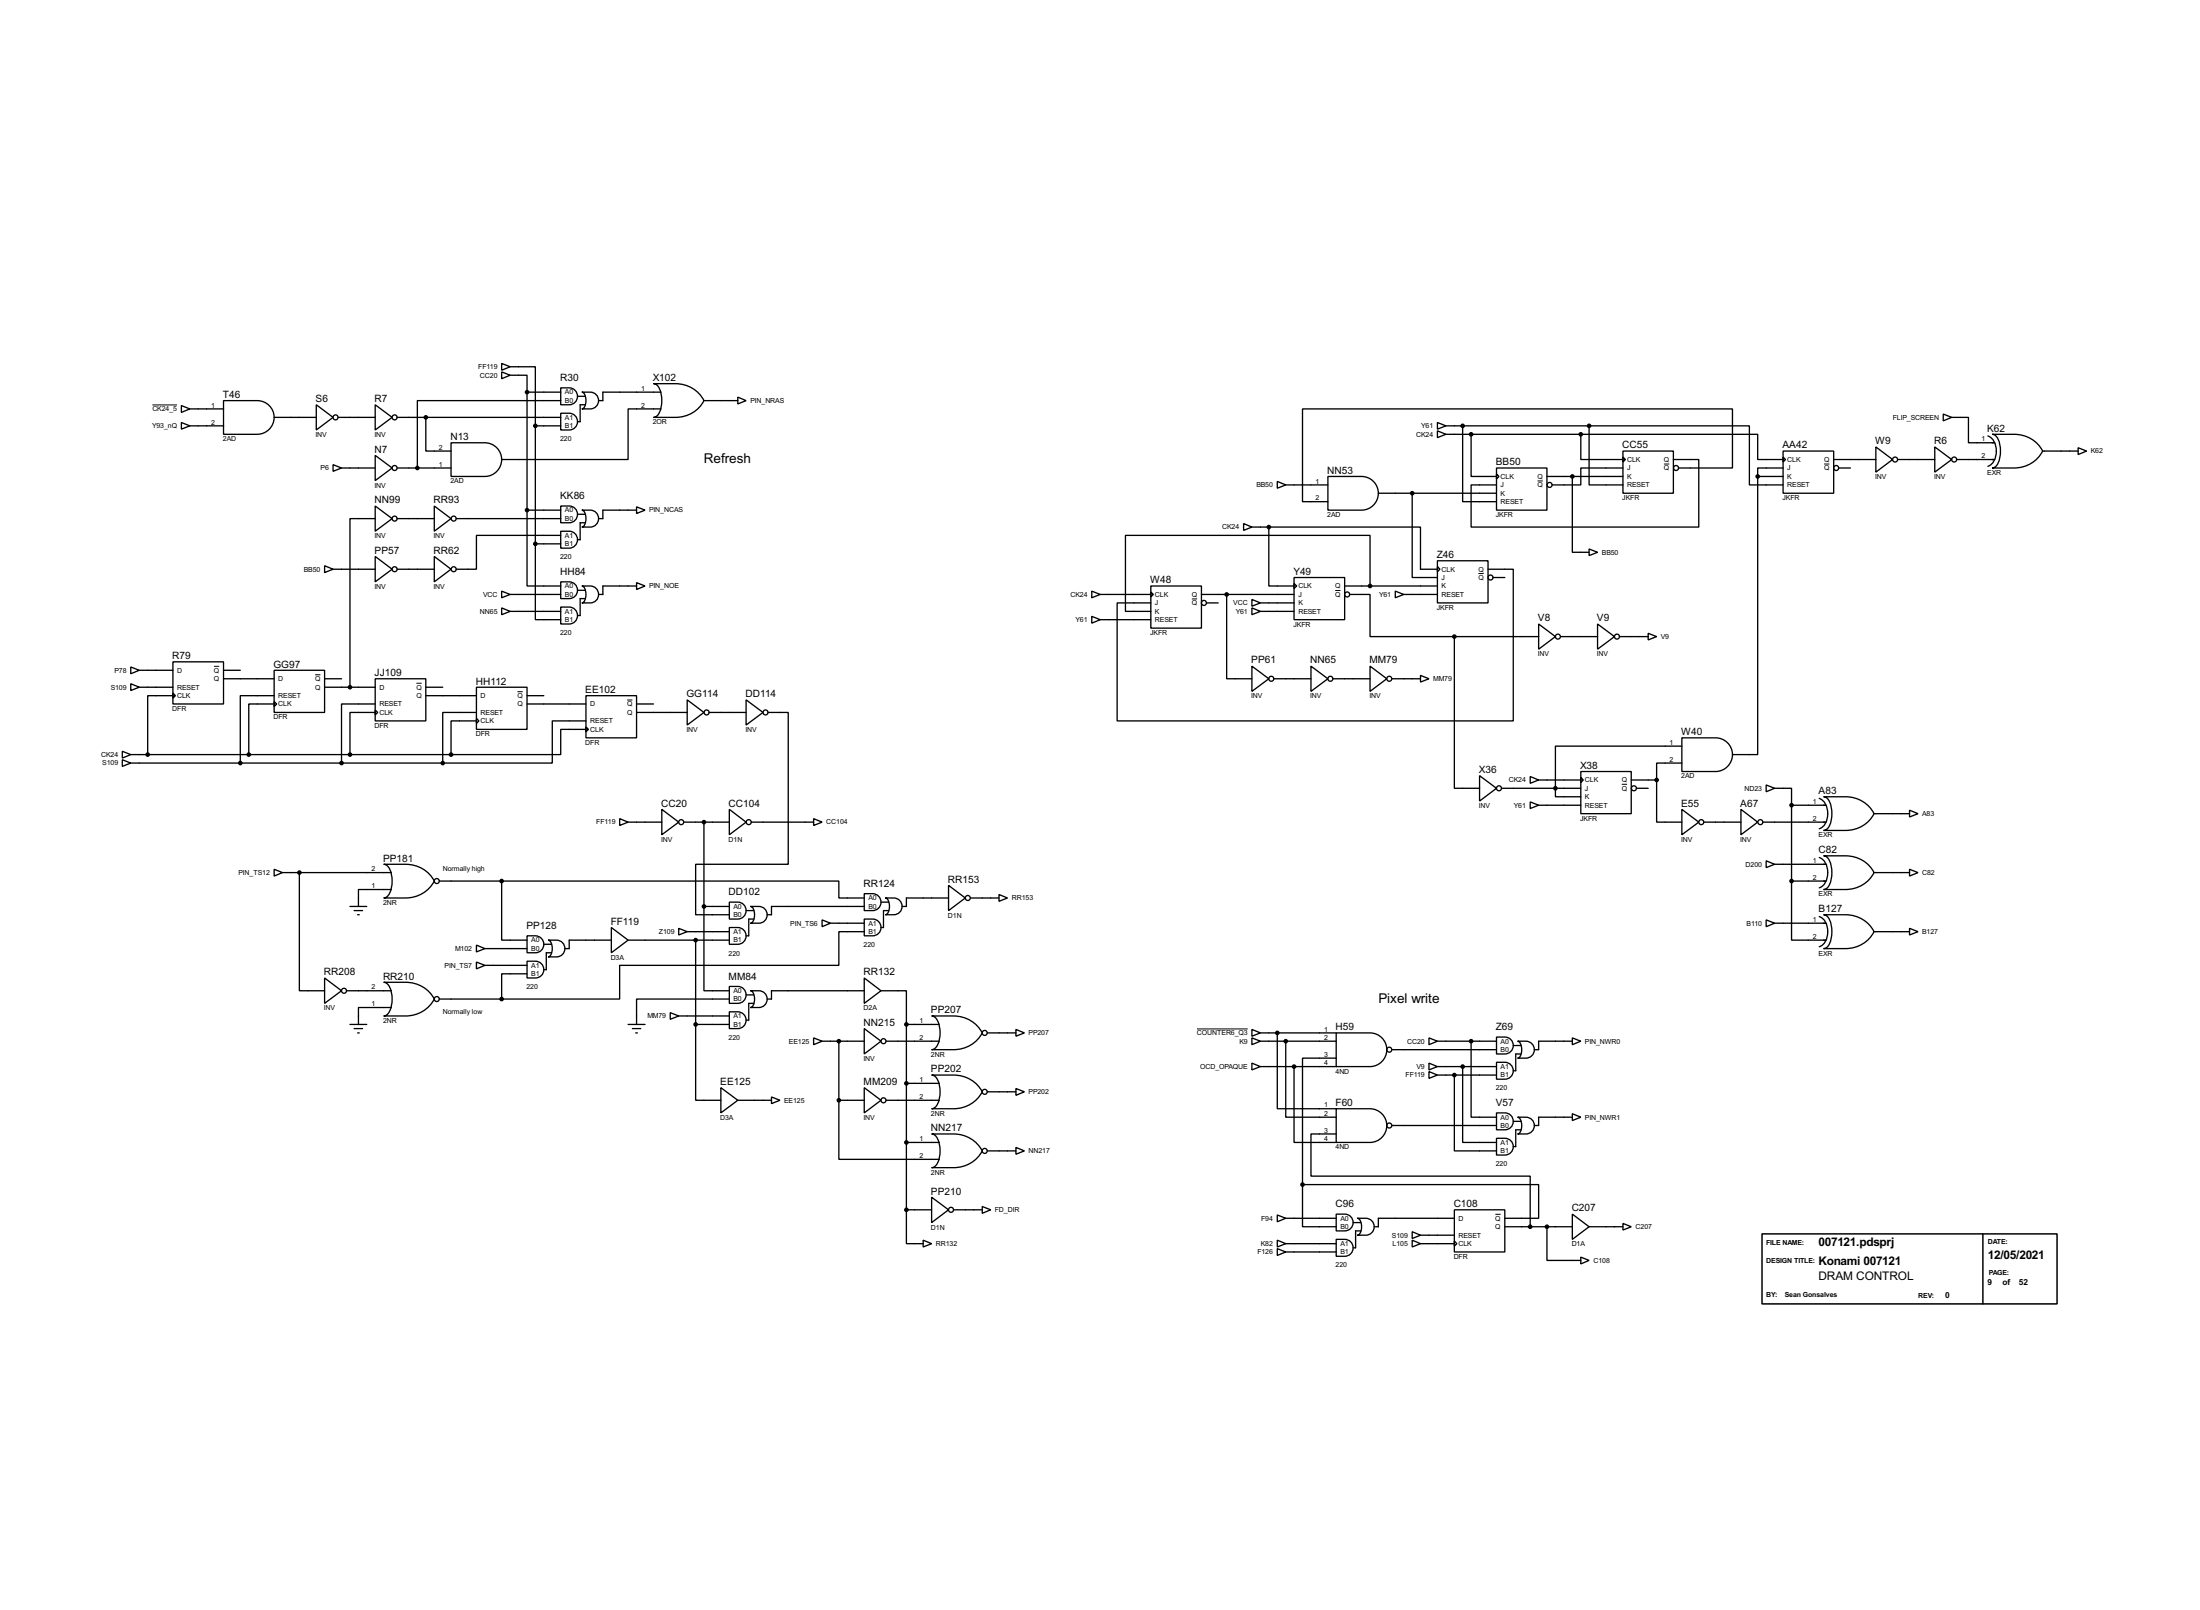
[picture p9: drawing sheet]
<svg xmlns="http://www.w3.org/2000/svg" width="663mm" height="485mm" viewBox="0 0 663 485" stroke-linecap="round" stroke-linejoin="round" font-family="sans-serif">
<g fill="none" stroke="#000" stroke-width=".4">
<path d="M151.2 109.5l2.5 1-2.5 1.1zM151.2 112.1l2.5 1-2.5 1zM153.7 110.5h7.6v17.8M153.7 113.1h5.1v5.1M158.8 118.2h10.2M158.8 118.2v35.5M169 116.9a4.9 4.9 0 0 1 4.1 .5 2.56 2.56 0 0 1 .8 2.8 2.56 2.56 0 0 1-2.4 1.8h-2.5zM174 119.4h2.3M175.3 118.2a5 5 0 0 1 4.1 .5 2.53 2.53 0 0 1 .8 2.8 2.53 2.53 0 0 1-2.3 1.7h-2.6a3.1 3.1 0 0 0 .9-4.3zM196.9 115.6h6.6a9.5 9.5 0 0 1 8.6 5.1 9.4 9.4 0 0 1-8.6 5.1h-6.6a3.2 3.2 0 0 0 2.3-3.2 7.9 7.9 0 0 0-1.3-6.6zM199.2 118.2h-17.5v2.5h-1.3M222.3 119.7l2.5 1-2.5 1z"/>
<path d="M54.7 122.2l2.5 1-2.5 1.1zM54.7 127.3l2.5 1-2.5 1zM57.2 128.3h10.2M57.2 123.2h10.2M67.4 120.7h10.1a5.1 5.1 0 0 1 5.1 5.1 5.1 5.1 0 0 1-5.1 5.1h-10.1zM82.6 125.8h12.7M95.3 122l5.1 3.8-5.1 3.8zM101.9 125.8h11.2M113.1 122l5.1 3.8-5.1 3.8zM113.1 137.2l5.1 3.8-5.1 3.8zM119.7 125.8h49.3M128.3 125.8v10.1h7.6"/>
<path d="M135.9 133.4h10.2a5.1 5.1 0 0 1 5.1 5.1 5.1 5.1 0 0 1-5.1 5.1h-10.2zM161.3 128.3h7.7M161.3 128.3v35.6M169 124.5a5 5 0 0 1 4.1 .5 2.53 2.53 0 0 1 .8 2.9 2.53 2.53 0 0 1-2.4 1.7h-2.5zM169 120.7h-43.2v20.3M176.3 122h-1.5v5.1h-.8M199.2 123.2h-9.9v15.3h-38.1M212.1 120.7h10.2M433.1 129.8l2.6 1.1-2.6 1zM433.1 127.3l2.6 1-2.6 1zM435.7 130.9h40.6M435.7 128.3h43.1"/>
<path d="M440.7 128.3v22.9h10.2M443.3 130.9v12.7h7.6M476.3 130.9v7.6h12.7M476.3 130.9h53.3v7.6h7.7M478.8 128.3v17.8h10.2M478.8 128.3h48.3v17.8h10.2M489 135.9h15.2v12.7h-15.2zM489 137.7l.8 .8-.8 .7zM504.2 138.5h7.7v20.3h-68.6v-12.7h7.6M537.3 135.9h15.2v12.7h-15.2zM537.3 137.7l.7 .8-.7 .7zM552.5 138.5h12.7"/>
<path d="M565.2 134.7l5.1 3.8-5.1 3.8zM571.8 138.5h11.2M583 134.7l5.1 3.8-5.1 3.8zM585.5 124.8l2.6 1-2.6 1zM588.1 125.8h5v7.6h7.9M589.6 138.5h11.4M599 131.4a5.2 5.2 0 0 1 2.1 6.8l-.3 .7a3.3 3.3 0 0 1-1.8 1.6M600.3 130.9h6.6a9.4 9.4 0 0 1 8.6 5 9.5 9.5 0 0 1-8.6 5.1h-6.6a3.2 3.2 0 0 0 2.3-3.1 7.8 7.8 0 0 0-1.3-6.6zM615.5 135.9h10.7M626.2 134.9l2.5 1-2.5 1.1zM100.4 140l2.5 1-2.5 1zM102.9 141h10.2"/>
<path d="M113.1 152.5l5.1 3.8-5.1 3.8zM113.1 156.3h-7.6v50.8M119.7 156.3h11.2M119.7 141h16.2M130.9 152.5l5 3.8-5 3.8zM137.5 156.3h31.5M158.8 153.7v22.9h10.2M158.8 153.7h10.2M169 152.5a5 5 0 0 1 4.1 .5 2.54 2.54 0 0 1 .8 2.8 2.54 2.54 0 0 1-2.4 1.7h-2.5zM174 155h2.3M175.3 153.7a5 5 0 0 1 4.1 .5 2.57 2.57 0 0 1 .8 2.9 2.57 2.57 0 0 1-2.3 1.7h-2.6a3.2 3.2 0 0 0 .9-4.4zM176.3 157.5h-1.5v5.1h-.8"/>
<path d="M191.8 152.7l2.6 1-2.6 1zM191.8 153.7h-10.1v2.6h-1.3M374.7 157.8l2.5 1-2.5 1zM377.2 158.8h5.1M382.3 158.8v17.8h7.6M382.3 158.8h45.7v12.7h5.1M384.9 145.1l2.5 1-2.5 1zM387.4 146.1h12.7M400.1 143.6h10.2a5.1 5.1 0 0 1 5 5 5.1 5.1 0 0 1-5 5.1h-10.2zM415.3 148.6h35.6M425.5 148.6v25.4h7.6M450.9 141h15.2v12.7h-15.2z"/>
<path d="M450.9 142.8l.8 .8-.8 .7zM466.1 143.6h22.9M473.8 143.6v22.8h5M489 141h-12.7v5.1h-8.6M505.8 141h16.2v-17.8h-129.5v28h7.6M529.6 143.6v83.8h-7.6M529.6 143.6h7.7M537.3 141h-7.7v2.6M554 141h3.6M97.8 170.5l2.6 1-2.6 1zM100.4 171.5h12.7M113.1 167.7l5.1 3.8-5.1 3.8z"/>
<path d="M119.7 171.5h11.2M130.9 167.7l5 3.8-5 3.8zM151.2 178.1l2.5 1-2.5 1zM153.7 179.1h15.3M161.3 163.9v22.8h7.7M161.3 163.9h7.7M169 160.1a5 5 0 0 1 4.1 .5 2.57 2.57 0 0 1 .8 2.8 2.57 2.57 0 0 1-2.4 1.8h-2.5zM169 175.3a5 5 0 0 1 4.1 .5 2.53 2.53 0 0 1 .8 2.9 2.53 2.53 0 0 1-2.4 1.7h-2.5zM169 161.3h-25.4v10.2h-6.1M174 177.9h2.3M175.3 176.6a5 5 0 0 1 4.1 .5 2.57 2.57 0 0 1 .8 2.8 2.57 2.57 0 0 1-2.3 1.8h-2.6a3.1 3.1 0 0 0 1.1-3.9 1.41 1.41 0 0 0-1.1-1.2zM191.8 175.6l2.6 1-2.6 1z"/>
<path d="M191.8 176.6h-10.1v2.5h-1.3M329 178.1l2.5 1-2.5 1zM331.5 179.1h15.3M346.8 176.6h15.2v12.7h-15.2zM346.8 178.4l.7 .7-.7 .8zM362 179.1h27.9M369.6 179.1v25.4h7.6M389.9 174h15.3v12.7h-15.3zM389.9 175.8l.8 .8-.8 .7zM405.2 176.6h27.9M406.7 179.1h6.1v12.7h25.4M412.8 176.6v-15.3h-73.7v22.9h7.7"/>
<path d="M420.4 178.1l2.6 1-2.6 1zM423 179.1h10.1M433.1 169h15.3v12.7h-15.3zM433.1 170.7l.8 .8-.8 .8zM448.4 171.5h7.6v45.7h-119.4v-35.5h10.2M449.9 174h3.5M478.8 165.4l2.6 1-2.6 1zM52.1 199.4h15.3v12.7h-15.3zM151.2 183.2l2.5 1-2.5 1zM153.7 184.2h15.3M169 182.9a5 5 0 0 1 4.1 .5 2.57 2.57 0 0 1 .8 2.9 2.57 2.57 0 0 1-2.4 1.7h-2.5zM176.3 180.4h-1.5v5.1h-.8"/>
<path d="M329 185.7l2.5 1-2.5 1.1zM331.5 186.7h15.3M363.5 181.7h3.6M377.2 180.6l2.6 1.1-2.6 1zM377.2 183.2l2.6 1-2.6 1zM379.8 181.7h10.1M379.8 184.2h10.1M438.2 191.8v45.7h7.6M438.2 191.8h25.4M463.6 188l5.1 3.8-5.1 3.8zM470.2 191.8h11.2M481.4 188l5.1 3.8-5.1 3.8z"/>
<path d="M488 191.8h8.6M496.6 190.8l2.6 1-2.6 1zM39.4 206l2.6 1.1-2.6 1zM39.4 201l2.6 1-2.6 1zM42 207.1h10.1M42 202h10.1M52.1 208.8l.8 .8-.8 .8zM52.1 209.6h-7.6v17.8M67.4 204.5h15.2M67.4 202h5M82.6 202h15.2v12.7h-15.2zM82.6 211.4l.8 .7-.8 .8z"/>
<path d="M82.6 209.6h-10.2v20.3M82.6 212.1h-7.6v15.3M97.8 204.5h5.1M97.8 207.1h15.3M113.1 204.5h15.2v12.7h-15.2zM113.1 213.9l.7 .8-.7 .7zM113.1 214.7h-7.6v12.7M113.1 212.1h-10.2v17.8M128.3 209.6h15.3M128.3 207.1h5.1M143.6 207.1h15.2v12.7h-15.2zM143.6 216.5l.7 .7-.7 .8z"/>
<path d="M143.6 217.2h-7.7v10.2M143.6 214.7h-10.2v15.2M158.8 209.6h5.1M158.8 212.1h17.8M176.6 209.6h15.2v12.7h-15.2zM176.6 219l.7 .8-.7 .7zM176.6 219.8h-7.6v7.6h-33.1M176.6 217.2h-10.2v12.7h-33M191.8 212.1h5.1M191.8 214.7h15.3M207.1 210.9l5 3.8-5 3.8zM213.7 214.7h11.1"/>
<path d="M224.8 210.9l5.1 3.8-5.1 3.8zM231.4 214.7h6.1v45.7h-27.9v15.2h10.2M377.2 200.7l5.1 3.8-5.1 3.8zM383.8 204.5h11.2M395 200.7l5.1 3.8-5.1 3.8zM401.6 204.5h11.2M412.8 200.7l5.1 3.8-5.1 3.8zM419.4 204.5h8.6M428 203.5l2.6 1-2.6 1zM36.9 228.9l2.5 1-2.5 1zM36.9 226.4l2.5 1-2.5 1zM39.4 227.4h96.5"/>
<path d="M39.4 229.9h94M445.8 233.7l5.1 3.8-5.1 3.9zM452.4 237.5h23.9M461.1 234l2.5 1-2.5 1zM463.6 235h12.7M476.3 232.5h15.2v12.7h-15.2zM476.3 234.2l.8 .8-.8 .8zM491.5 235h7.7M493.1 237.5h3.5M499.2 235v12.7h7.6M506.8 222.3h10.1a5.1 5.1 0 0 1 5.1 5.1 5.1 5.1 0 0 1-5.1 5.1h-10.1zM506.8 229.9h-7.6v5.1"/>
<path d="M506.8 224.8h-38.1v15.3h7.6M532.2 236.5l2.5 1-2.5 1.1zM534.7 237.5h5.1v5.1M186.7 246.7l2.6 1-2.6 1zM189.3 247.7h10.1M199.4 243.9l5.1 3.8-5.1 3.8zM206 247.7h13.8M212.1 247.7v25.4M219.8 243.9l5 3.8-5 3.8zM226.4 247.7h18.8M245.2 246.7l2.5 1-2.5 1zM461.1 241.6l2.5 1-2.5 1z"/>
<path d="M463.6 242.6h12.7M506.8 243.9l5.1 3.8-5.1 3.8zM513.4 247.7h11.2M524.6 243.9l5 3.8-5 3.8zM531.2 247.7h19M532.2 259.4l2.5 1-2.5 1zM539.8 242.6h10.4M539.8 242.6v22.9M548.2 240.6a5.5 5.5 0 0 1 1.4 8l-1.4 1.1M548.2 258.4a5.2 5.2 0 0 1 2.1 6.8l-.3 .7a3.3 3.3 0 0 1-1.8 1.6M549.5 240.1h6.6a9.5 9.5 0 0 1 8.6 5.1 9.4 9.4 0 0 1-8.6 5h-6.6a3.1 3.1 0 0 0 2.3-3.1 7.9 7.9 0 0 0-1.3-6.6zM549.5 257.9h6.6a9.4 9.4 0 0 1 8.6 5 9.5 9.5 0 0 1-8.6 5.1h-6.6a3.2 3.2 0 0 0 2.3-3.1 7.8 7.8 0 0 0-1.3-6.6z"/>
<path d="M564.7 245.2h10.7M575.4 244.1l2.5 1.1-2.5 1zM82.6 261.9l2.5 1-2.5 1.1zM85.1 262.9h32.8M90.2 262.9v35.6h7.6M105.5 273.1h5M106.7 274.4h2.6M107.8 275.6h.5M115.6 260.4h6.6a9.6 9.6 0 0 1 8.7 5.1 9.6 9.6 0 0 1-8.7 5.1h-6.6a3.2 3.2 0 0 0 2.4-3.2 7.6 7.6 0 0 0-1.4-6.6zM117.9 268h-9.9v5.1M132.4 265.5h18.8M151.2 265.5h101.6v5.1h7.6"/>
<path d="M151.2 265.5v17.8h7.6M184.2 279.5l5.1 3.8-5.1 3.8zM204.5 279.7l2.6 1-2.6 1zM212.1 273.1v25.4h7.7M212.1 273.1h7.7M219.8 271.8a5 5 0 0 1 4.1 .5 2.57 2.57 0 0 1 .8 2.9 2.57 2.57 0 0 1-2.4 1.7h-2.5zM219.8 279.5a5 5 0 0 1 4.1 .5 2.54 2.54 0 0 1 .8 2.8 2.54 2.54 0 0 1-2.4 1.7h-2.5zM224.8 274.4h2.3M226.1 273.1a5 5 0 0 1 4.1 .5 2.54 2.54 0 0 1 .8 2.8 2.54 2.54 0 0 1-2.3 1.8h-2.6a3 3 0 0 0 1.1-3.9 1.41 1.41 0 0 0-1.1-1.2zM227.1 276.9h-1.5v5.1h-.8M247.7 277.2l2.5 1-2.5 1zM250.2 278.2h10.2"/>
<path d="M260.4 269.3a5 5 0 0 1 4.1 .5 2.55 2.55 0 0 1 .8 2.9 2.55 2.55 0 0 1-2.4 1.7h-2.5zM260.4 276.9a5.1 5.1 0 0 1 4.1 .5 2.53 2.53 0 0 1 .8 2.9 2.53 2.53 0 0 1-2.4 1.7h-2.5zM260.4 273.1h-27.9v2.5h-1.3M265.5 271.8h2.3M266.8 270.6a5.1 5.1 0 0 1 4.1 .5 2.53 2.53 0 0 1 .8 2.8 2.53 2.53 0 0 1-2.4 1.7h-2.5a3.1 3.1 0 0 0 .8-4.3zM267.8 274.4h-1.6v5.1h-.7M285.8 266.8l5.1 3.8-5.1 3.8zM285.8 270.6h-12.7v2.5h-1.3M292.4 270.6h8.6M301 269.5l2.6 1.1-2.6 1zM532.2 277.2l2.5 1-2.5 1zM534.7 278.2h15.5"/>
<path d="M534.7 260.4h15.5M539.8 265.5v17.8h10.4M539.8 265.5h10.4M548.2 276.2a5.2 5.2 0 0 1 2.1 6.8l-.3 .7a3.3 3.3 0 0 1-1.8 1.6M549.5 275.6h6.6a9.5 9.5 0 0 1 8.6 5.1 9.5 9.5 0 0 1-8.6 5.1h-6.6a3.2 3.2 0 0 0 2.3-3.1 7.9 7.9 0 0 0-1.3-6.7zM564.7 262.9h10.7M575.4 279.7l2.5 1-2.5 1zM575.4 261.9l2.5 1-2.5 1.1zM97.8 294.7l5.1 3.8-5.1 3.8zM104.4 298.5h13.5M115.6 296h6.6a9.6 9.6 0 0 1 8.7 5 9.6 9.6 0 0 1-8.7 5.1h-6.6a3.2 3.2 0 0 0 2.4-3.1 7.6 7.6 0 0 0-1.4-6.6zM143.6 289.9l2.5 1-2.5 1z"/>
<path d="M143.6 284.8l2.5 1-2.5 1zM146.1 290.9h12.7M146.1 285.8h12.7M158.8 282a5 5 0 0 1 4.1 .5 2.55 2.55 0 0 1 .8 2.9 2.55 2.55 0 0 1-2.4 1.7h-2.5zM158.8 289.6a5.1 5.1 0 0 1 4.1 .5 2.53 2.53 0 0 1 .8 2.9 2.53 2.53 0 0 1-2.4 1.7h-2.5zM158.8 293.4h-7.6v7.6M163.9 284.5h2.3M165.2 283.3a5.1 5.1 0 0 1 4.1 .5 2.53 2.53 0 0 1 .8 2.8 2.53 2.53 0 0 1-2.4 1.7h-2.5a3.1 3.1 0 0 0 .8-4.3zM166.2 287.1h-1.6v5.1h-.7M184.2 283.3h-12.7v2.5h-1.3M189.3 283.3h30.5M207.1 280.7h12.7"/>
<path d="M209.6 283.3v25.4M219.8 297.2a5 5 0 0 1 4.1 .5 2.57 2.57 0 0 1 .8 2.9 2.57 2.57 0 0 1-2.4 1.7h-2.5zM224.8 299.8h2.3M226.1 298.5a5 5 0 0 1 4.1 .5 2.54 2.54 0 0 1 .8 2.8 2.54 2.54 0 0 1-2.3 1.8h-2.6a3 3 0 0 0 1.1-3.9 1.41 1.41 0 0 0-1.1-1.2zM260.4 294.7l5.1 3.8-5.1 3.8zM260.4 280.7h-7.6v10.2h-66.1v10.1h-35.5M260.4 298.5h-27.9v2.5h-1.3M265.5 298.5h7.6v10.2M564.7 280.7h10.7M105.5 308.7h5M106.7 309.9h2.6M107.8 311.2h.5"/>
<path d="M117.9 303.6h-9.9v5.1M132.4 301h18.8M189.3 308.7h5.1M190.6 309.9h2.5M191.6 311.2h.5M202 305.1l2.5 1-2.5 1zM204.5 306.1h15.3M209.6 308.7v22.8h7.6M209.6 308.7h10.2M219.8 304.9a5 5 0 0 1 4.1 .5 2.54 2.54 0 0 1 .8 2.8 2.54 2.54 0 0 1-2.4 1.7h-2.5zM219.8 301h-28v7.7M227.1 302.3h-1.5v5.1h-.8"/>
<path d="M245.2 312.7l2.5 1-2.5 1.1zM247.7 313.7h12.7M252.8 313.7v17.8M260.4 309.9l5.1 3.8-5.1 3.9zM267 313.7h16M273.1 308.7h9.9M273.1 308.7v55.8M280.7 306.1h6.6a9.6 9.6 0 0 1 8.7 5.1 9.6 9.6 0 0 1-8.7 5.1h-6.6a3.2 3.2 0 0 0 2.4-3.2 7.7 7.7 0 0 0-1.4-6.6zM297.5 311.2h8.6M306.1 310.2l2.6 1-2.6 1zM377.2 312.7l2.6 1-2.6 1.1zM377.2 310.2l2.6 1-2.6 1z"/>
<path d="M379.8 311.2h22.8M379.8 313.7h22.8M384.9 311.2v22.9h17.7M387.4 313.7v22.9h15.2M402.6 311.2h10.2a5.1 5.1 0 0 1 5.1 5.1 5.1 5.1 0 0 1-5.1 5.1h-10.2zM402.6 318.8h-10.1v38.1M419.4 316.3h31.5M430.6 312.7l2.5 1-2.5 1.1zM433.1 313.7h17.8M443.3 313.7v22.9h7.6M450.9 312.5a5.1 5.1 0 0 1 4.1 .5 2.57 2.57 0 0 1 .8 2.8 2.57 2.57 0 0 1-2.4 1.8h-2.5zM456 315h2.3"/>
<path d="M457.3 313.7a5 5 0 0 1 4.1 .6 2.55 2.55 0 0 1 .8 2.8 2.55 2.55 0 0 1-2.4 1.7h-2.5a3 3 0 0 0 1-3.8 1.45 1.45 0 0 0-1-1.3zM458.3 317.6h-1.6v5h-.7M473.8 312.7l2.5 1-2.5 1.1zM473.8 313.7h-10.2v2.6h-1.3M217.2 327.7l5.1 3.8-5.1 3.8zM222.3 331.5h10.2M232.5 330.5l2.5 1-2.5 1zM252.8 331.5v17.8h30.2M252.8 331.5h7.6M260.4 327.7l5.1 3.8-5.1 3.8zM267 331.5h16M273.1 326.4h9.9"/>
<path d="M280.7 323.9h6.6a9.6 9.6 0 0 1 8.7 5.1 9.6 9.6 0 0 1-8.7 5.1h-6.6a3.2 3.2 0 0 0 2.4-3.2 7.6 7.6 0 0 0-1.4-6.6zM297.5 329h8.6M306.1 328l2.6 1-2.6 1zM377.2 320.3l2.6 1.1-2.6 1zM379.8 321.4h22.8M389.9 321.4v22.8h12.7M402.6 334.1h10.2a5.1 5.1 0 0 1 5.1 5 5.1 5.1 0 0 1-5.1 5.1h-10.2zM419.4 339.1h31.5M430.6 320.3l2.5 1.1-2.5 1zM430.6 322.9l2.5 1-2.5 1zM433.1 321.4h17.8M433.1 323.9h17.8"/>
<path d="M438.2 323.9v22.9h12.7M440.7 321.4v22.8h10.2M450.9 335.3a5.1 5.1 0 0 1 4.1 .5 2.56 2.56 0 0 1 .8 2.9 2.56 2.56 0 0 1-2.4 1.7h-2.5zM450.9 320.1a5 5 0 0 1 4.1 .5 2.55 2.55 0 0 1 .8 2.9 2.55 2.55 0 0 1-2.4 1.7h-2.5zM456 337.9h2.3M457.3 336.6a5.1 5.1 0 0 1 4.1 .5 2.54 2.54 0 0 1 .8 2.9 2.54 2.54 0 0 1-2.4 1.7h-2.5a3 3 0 0 0 1-3.9 1.41 1.41 0 0 0-1-1.2zM473.8 335.6l2.5 1-2.5 1zM473.8 336.6h-10.2v2.5h-1.3M273.1 344.2h9.9M280.7 341.7h6.6a9.6 9.6 0 0 1 8.7 5.1 9.6 9.6 0 0 1-8.7 5h-6.6a3.2 3.2 0 0 0 2.4-3.1 7.7 7.7 0 0 0-1.4-6.6zM297.5 346.8h8.6M306.1 345.7l2.6 1.1-2.6 1z"/>
<path d="M392.5 356.9v12.7h10.1M392.5 356.9h71.1v10.2h-10.2M402.6 341.7h-7.6v12.7h66.1v15.2M450.9 343a5.1 5.1 0 0 1 4.1 .5 2.54 2.54 0 0 1 .8 2.8 2.54 2.54 0 0 1-2.4 1.7h-2.5zM458.3 340.4h-1.6v5.1h-.7M273.1 364.5v10.2h5.1M273.1 364.5h7.6M278.2 373.7l2.5 1-2.5 1zM280.7 360.7l5.1 3.8-5.1 3.9zM287.3 364.5h8.7M296 363.5l2.5 1-2.5 1.1zM384.9 373.7l2.5 1-2.5 1z"/>
<path d="M384.9 366.1l2.5 1-2.5 1zM384.9 376.2l2.5 1-2.5 1.1zM387.4 367.1h15.2M387.4 374.7h15.2M387.4 377.2h15.2M402.6 365.8a5.1 5.1 0 0 1 4.2 .5 2.53 2.53 0 0 1 .8 2.9 2.53 2.53 0 0 1-2.4 1.7h-2.6zM402.6 373.4a5.1 5.1 0 0 1 4.2 .5 2.56 2.56 0 0 1 .8 2.9 2.56 2.56 0 0 1-2.4 1.7h-2.6zM407.7 368.4h2.3M409 367.1a5.1 5.1 0 0 1 4.1 .5 2.56 2.56 0 0 1 .8 2.8 2.56 2.56 0 0 1-2.4 1.8h-2.5a2.21 2.21 0 0 0 1.3-2.6l-.1-.7a1.92 1.92 0 0 0-1.2-1.8zM410 370.9h-1.5v5.1h-.8M425.5 373.7l2.5 1-2.5 1zM425.5 371.1l2.5 1.1-2.5 1z"/>
<path d="M428 374.7h10.2M428 372.2h10.2M438.2 364.5h15.2v12.7h-15.2zM438.2 373.9l.8 .8-.8 .8zM438.2 367.1h-22.9v2.5h-1.2M453.4 369.6h20.4M466.1 369.6v10.2h10.2M473.8 365.8l5 3.8-5 3.8zM476.3 378.8l2.5 1-2.5 1zM478.8 369.6h10.2M489 368.6l2.5 1-2.5 1z"/>
<circle cx="101.1" cy="125.8" r=".75"/>
<circle cx="118.9" cy="125.8" r=".75"/>
<circle cx="571" cy="138.5" r=".75"/>
<circle cx="588.8" cy="138.5" r=".75"/>
<circle cx="118.9" cy="141" r=".75"/>
<circle cx="118.9" cy="156.3" r=".75"/>
<circle cx="136.7" cy="156.3" r=".75"/>
<circle cx="466.9" cy="146.1" r=".75"/>
<circle cx="505" cy="141" r=".75"/>
<circle cx="553.2" cy="141" r=".75"/>
<circle cx="118.9" cy="171.5" r=".75"/>
<circle cx="136.7" cy="171.5" r=".75"/>
<circle cx="405.9" cy="179.1" r=".75"/>
<circle cx="449.1" cy="174" r=".75"/>
<circle cx="362.7" cy="181.7" r=".75"/>
<circle cx="469.4" cy="191.8" r=".75"/>
<circle cx="487.2" cy="191.8" r=".75"/>
<circle cx="212.9" cy="214.7" r=".75"/>
<circle cx="230.6" cy="214.7" r=".75"/>
<circle cx="383" cy="204.5" r=".75"/>
<circle cx="400.8" cy="204.5" r=".75"/>
<circle cx="418.6" cy="204.5" r=".75"/>
<circle cx="451.6" cy="237.5" r=".75"/>
<circle cx="492.3" cy="237.5" r=".75"/>
<circle cx="205.2" cy="247.7" r=".75"/>
<circle cx="225.6" cy="247.7" r=".75"/>
<circle cx="512.6" cy="247.7" r=".75"/>
<circle cx="530.4" cy="247.7" r=".75"/>
<circle cx="131.6" cy="265.5" r=".75"/>
<circle cx="291.6" cy="270.6" r=".75"/>
<circle cx="103.6" cy="298.5" r=".75"/>
<circle cx="131.6" cy="301" r=".75"/>
<circle cx="266.2" cy="313.7" r=".75"/>
<circle cx="296.7" cy="311.2" r=".75"/>
<circle cx="418.6" cy="316.3" r=".75"/>
<circle cx="266.2" cy="331.5" r=".75"/>
<circle cx="296.7" cy="329" r=".75"/>
<circle cx="418.6" cy="339.1" r=".75"/>
<circle cx="296.7" cy="346.8" r=".75"/>
<circle cx="286.5" cy="364.5" r=".75"/>
</g>
<g fill="none" stroke="#000" stroke-width=".3">
<path d="M45.9 122h7.5M501.4 139.8h1.6M549.6 139.8h1.6M463.3 144.9h1.6M402.3 177.9h1.6M445.5 172.8h1.6M359.1 180.5h1.6M64.5 200.8h1.6M95 203.3h1.6M125.5 205.9h1.6M155.9 208.4h1.6M189 210.9h1.6"/>
<path d="M488.7 236.3h1.6M360.7 310h15.3M450.6 365.9h1.6"/>
</g>
<g fill="#000" stroke="#000" stroke-width=".4">
<circle cx="158.8" cy="118.2" r=".5"/>
<circle cx="128.3" cy="125.8" r=".5"/>
<circle cx="161.3" cy="128.3" r=".5"/>
<circle cx="440.7" cy="128.3" r=".5"/>
<circle cx="443.2" cy="130.9" r=".5"/>
<circle cx="476.3" cy="130.9" r=".5"/>
<circle cx="478.8" cy="128.3" r=".5"/>
<circle cx="125.7" cy="141" r=".5"/>
<circle cx="158.8" cy="153.7" r=".5"/>
<circle cx="382.3" cy="158.8" r=".5"/>
<circle cx="425.5" cy="148.6" r=".5"/>
<circle cx="473.7" cy="143.6" r=".5"/>
<circle cx="529.6" cy="143.6" r=".5"/>
<circle cx="161.3" cy="163.9" r=".5"/>
<circle cx="369.6" cy="179.1" r=".5"/>
<circle cx="412.8" cy="176.6" r=".5"/>
<circle cx="438.2" cy="191.8" r=".5"/>
<circle cx="105.4" cy="207.1" r=".5"/>
<circle cx="44.5" cy="227.4" r=".5"/>
<circle cx="72.4" cy="229.9" r=".5"/>
<circle cx="74.9" cy="227.4" r=".5"/>
<circle cx="102.9" cy="229.9" r=".5"/>
<circle cx="105.4" cy="227.4" r=".5"/>
<circle cx="133.4" cy="229.9" r=".5"/>
<circle cx="135.9" cy="227.4" r=".5"/>
<circle cx="468.6" cy="237.5" r=".5"/>
<circle cx="499.1" cy="235" r=".5"/>
<circle cx="212.1" cy="247.7" r=".5"/>
<circle cx="539.8" cy="242.6" r=".5"/>
<circle cx="90.2" cy="262.9" r=".5"/>
<circle cx="151.1" cy="265.5" r=".5"/>
<circle cx="212.1" cy="273.1" r=".5"/>
<circle cx="539.8" cy="265.5" r=".5"/>
<circle cx="209.6" cy="283.3" r=".5"/>
<circle cx="151.1" cy="301" r=".5"/>
<circle cx="209.6" cy="308.7" r=".5"/>
<circle cx="252.7" cy="313.7" r=".5"/>
<circle cx="273.1" cy="308.7" r=".5"/>
<circle cx="384.8" cy="311.2" r=".5"/>
<circle cx="387.4" cy="313.7" r=".5"/>
<circle cx="443.2" cy="313.7" r=".5"/>
<circle cx="252.7" cy="331.5" r=".5"/>
<circle cx="273.1" cy="326.4" r=".5"/>
<circle cx="389.9" cy="321.4" r=".5"/>
<circle cx="438.2" cy="323.9" r=".5"/>
<circle cx="440.7" cy="321.4" r=".5"/>
<circle cx="273.1" cy="344.2" r=".5"/>
<circle cx="392.4" cy="356.9" r=".5"/>
<circle cx="273.1" cy="364.5" r=".5"/>
<circle cx="461" cy="369.6" r=".5"/>
<circle cx="466.1" cy="369.6" r=".5"/>
</g>
<path d="M530.9 371.8h88.9v21.1h-88.9zM597.5 371.8v21.1" fill="none" stroke="#000" stroke-width=".45"/>
<g font-size="4.6">
<text x="212.1" y="139.6">Refresh</text>
<text x="415.3" y="302.2">Pixel write</text>
</g>
<g font-size="4">
<text x="547.9" y="375.4">007121.pdsprj</text>
<text x="547.9" y="381.1">Konami 007121</text>
<text x="599" y="379.4">12/05/2021</text>
<text x="547.9" y="385.5">DRAM CONTROL</text>
</g>
<g font-size="3.4">
<text x="67.2" y="119.9">T46</text>
<text x="168.8" y="114.8">R30</text>
<text x="196.7" y="114.8">X102</text>
<text x="95.1" y="121.2">S6</text>
<text x="112.9" y="121.2">R7</text>
<text x="598.8" y="130.1">K62</text>
<text x="112.9" y="136.4">N7</text>
<text x="135.7" y="132.6">N13</text>
<text x="488.8" y="135.1">CC55</text>
<text x="537.1" y="135.1">AA42</text>
<text x="565" y="133.9">W9</text>
<text x="582.8" y="133.9">R6</text>
<text x="399.9" y="142.8">NN53</text>
<text x="450.7" y="140.2">BB50</text>
<text x="112.9" y="151.7">NN99</text>
<text x="130.7" y="151.7">RR93</text>
<text x="168.8" y="150.3">KK86</text>
<text x="112.9" y="166.9">PP57</text>
<text x="130.7" y="166.9">RR62</text>
<text x="168.8" y="173.2">HH84</text>
<text x="389.7" y="173.2">Y49</text>
<text x="432.9" y="168.2">Z46</text>
<text x="346.6" y="175.7">W48</text>
<text x="463.4" y="187.2">V8</text>
<text x="481.2" y="187.2">V9</text>
<text x="51.9" y="198.6">R79</text>
<text x="82.4" y="201.2">GG97</text>
<text x="112.9" y="203.7">JJ109</text>
<text x="377" y="199.9">PP61</text>
<text x="394.8" y="199.9">NN65</text>
<text x="412.6" y="199.9">MM79</text>
<text x="143.4" y="206.3">HH112</text>
<text x="176.4" y="208.8">EE102</text>
<text x="206.9" y="210.1">GG114</text>
<text x="224.6" y="210.1">DD114</text>
<text x="506.6" y="221.5">W40</text>
<text x="445.6" y="232.9">X36</text>
<text x="476.1" y="231.7">X38</text>
<text x="548" y="239.3">A83</text>
<text x="199.2" y="243.1">CC20</text>
<text x="219.6" y="243.1">CC104</text>
<text x="506.6" y="243.1">E55</text>
<text x="524.4" y="243.1">A67</text>
<text x="548" y="257.1">C82</text>
<text x="115.4" y="259.6">PP181</text>
<text x="219.6" y="269.8">DD102</text>
<text x="260.2" y="267.2">RR124</text>
<text x="285.6" y="266">RR153</text>
<text x="548" y="274.8">B127</text>
<text x="158.6" y="279.9">PP128</text>
<text x="184" y="278.7">FF119</text>
<text x="97.6" y="293.9">RR208</text>
<text x="260.2" y="293.9">RR132</text>
<text x="115.4" y="295.2">RR210</text>
<text x="219.6" y="295.2">MM84</text>
<text x="280.5" y="305.3">PP207</text>
<text x="260.2" y="309.1">NN215</text>
<text x="402.4" y="310.4">H59</text>
<text x="450.7" y="310.4">Z69</text>
<text x="280.5" y="323.1">PP202</text>
<text x="217" y="326.9">EE125</text>
<text x="260.2" y="326.9">MM209</text>
<text x="402.4" y="333.3">F60</text>
<text x="450.7" y="333.3">V57</text>
<text x="280.5" y="340.9">NN217</text>
<text x="280.5" y="359.9">PP210</text>
<text x="402.4" y="363.7">C96</text>
<text x="438" y="363.7">C108</text>
<text x="473.6" y="365">C207</text>
</g>
<g font-size="2.8">
<text x="598.8" y="387.1">9</text>
<text x="603.4" y="387.1">of</text>
<text x="608.3" y="387.1">52</text>
<text x="586.1" y="391.2">0</text>
</g>
<g font-size="2.4">
<text x="144.1" y="111.2">FF119</text>
<text x="144.6" y="113.7">CC20</text>
<text x="170.2" y="118.9">A0</text>
<text x="193.2" y="117.8">1</text>
<text x="45.9" y="123.9">CK24_5</text>
<text x="63.7" y="122.8">1</text>
<text x="170.2" y="121.4">B0</text>
<text x="193.2" y="122.8">2</text>
<text x="226.1" y="121.4">PIN_NRAS</text>
<text x="45.9" y="129">Y93_nQ</text>
<text x="63.7" y="127.9">2</text>
<text x="95.1" y="131.7">INV</text>
<text x="112.9" y="131.7">INV</text>
<text x="170.2" y="126.4">A1</text>
<text x="170.2" y="129">B1</text>
<text x="196.7" y="127.8">2OR</text>
<text x="426.7" y="131.6">CK24</text>
<text x="428.3" y="129">Y61</text>
<text x="570.3" y="126.4">FLIP_SCREEN</text>
<text x="67.2" y="133">2AD</text>
<text x="132.3" y="135.5">2</text>
<text x="168.8" y="133">220</text>
<text x="597.1" y="133">1</text>
<text x="630" y="136.6">K62</text>
<text x="96.6" y="141.7">P6</text>
<text x="132.3" y="140.6">1</text>
<text x="490.3" y="139.2">CLK</text>
<text x="490.3" y="141.7">J</text>
<text x="501.4" y="139.2">Q</text>
<text x="501.4" y="141.7">Q</text>
<text x="538.5" y="139.2">CLK</text>
<text x="538.5" y="141.7">J</text>
<text x="549.6" y="139.2">Q</text>
<text x="549.6" y="141.7">Q</text>
<text x="597.1" y="138.1">2</text>
<text x="598.8" y="143.1">EXR</text>
<text x="112.9" y="146.9">INV</text>
<text x="135.7" y="145.7">2AD</text>
<text x="378.6" y="146.8">BB50</text>
<text x="396.4" y="145.7">1</text>
<text x="452.2" y="144.3">CLK</text>
<text x="452.2" y="146.8">J</text>
<text x="452.2" y="149.3">K</text>
<text x="463.3" y="144.3">Q</text>
<text x="463.3" y="146.8">Q</text>
<text x="490.3" y="146.8">RESET</text>
<text x="490.3" y="144.3">K</text>
<text x="538.5" y="146.8">RESET</text>
<text x="538.5" y="144.3">K</text>
<text x="565" y="144.4">INV</text>
<text x="582.8" y="144.4">INV</text>
<text x="170.2" y="154.4">A0</text>
<text x="195.6" y="154.4">PIN_NCAS</text>
<text x="396.4" y="150.8">2</text>
<text x="399.9" y="155.8">2AD</text>
<text x="450.7" y="155.8">JKFR</text>
<text x="452.2" y="151.9">RESET</text>
<text x="488.8" y="150.7">JKFR</text>
<text x="537.1" y="150.7">JKFR</text>
<text x="170.2" y="157">B0</text>
<text x="368.3" y="159.5">CK24</text>
<text x="112.9" y="162.2">INV</text>
<text x="130.7" y="162.2">INV</text>
<text x="170.2" y="162">A1</text>
<text x="170.2" y="164.6">B1</text>
<text x="482.7" y="167.1">BB50</text>
<text x="91.5" y="172.2">BB50</text>
<text x="168.8" y="168.5">220</text>
<text x="434.4" y="172.2">CLK</text>
<text x="445.5" y="172.2">Q</text>
<text x="112.9" y="177.4">INV</text>
<text x="130.7" y="177.4">INV</text>
<text x="145.6" y="179.8">VCC</text>
<text x="170.2" y="179.8">B0</text>
<text x="170.2" y="177.3">A0</text>
<text x="195.6" y="177.3">PIN_NOE</text>
<text x="322.6" y="179.8">CK24</text>
<text x="348" y="179.8">CLK</text>
<text x="359.1" y="179.8">Q</text>
<text x="391.2" y="177.3">CLK</text>
<text x="391.2" y="179.8">J</text>
<text x="402.3" y="177.3">Q</text>
<text x="402.3" y="179.8">Q</text>
<text x="415.6" y="179.8">Y61</text>
<text x="434.4" y="179.8">RESET</text>
<text x="434.4" y="174.7">J</text>
<text x="434.4" y="177.3">K</text>
<text x="445.5" y="174.7">Q</text>
<text x="144.6" y="184.9">NN65</text>
<text x="170.2" y="184.9">A1</text>
<text x="348" y="182.4">J</text>
<text x="348" y="184.9">K</text>
<text x="359.1" y="182.4">Q</text>
<text x="371.6" y="182.4">VCC</text>
<text x="372.4" y="184.9">Y61</text>
<text x="391.2" y="184.9">RESET</text>
<text x="391.2" y="182.4">K</text>
<text x="432.9" y="183.8">JKFR</text>
<text x="168.8" y="191.4">220</text>
<text x="170.2" y="187.4">B1</text>
<text x="324.1" y="187.4">Y61</text>
<text x="346.6" y="191.4">JKFR</text>
<text x="348" y="187.4">RESET</text>
<text x="389.7" y="188.8">JKFR</text>
<text x="463.4" y="197.7">INV</text>
<text x="481.2" y="197.7">INV</text>
<text x="500.4" y="192.5">V9</text>
<text x="34.5" y="202.7">P78</text>
<text x="53.4" y="202.7">D</text>
<text x="64.5" y="202.7">Q</text>
<text x="33.4" y="207.8">S109</text>
<text x="53.4" y="207.8">RESET</text>
<text x="64.5" y="205.2">Q</text>
<text x="83.9" y="205.2">D</text>
<text x="95" y="205.2">Q</text>
<text x="95" y="207.8">Q</text>
<text x="114.4" y="207.8">D</text>
<text x="125.5" y="207.8">Q</text>
<text x="431.9" y="205.2">MM79</text>
<text x="51.9" y="214.2">DFR</text>
<text x="53.4" y="210.3">CLK</text>
<text x="83.9" y="210.3">RESET</text>
<text x="83.9" y="212.8">CLK</text>
<text x="114.4" y="212.8">RESET</text>
<text x="114.4" y="215.4">CLK</text>
<text x="125.5" y="210.3">Q</text>
<text x="144.8" y="215.4">RESET</text>
<text x="144.8" y="210.3">D</text>
<text x="155.9" y="210.3">Q</text>
<text x="155.9" y="212.8">Q</text>
<text x="177.9" y="212.8">D</text>
<text x="189" y="212.8">Q</text>
<text x="189" y="215.4">Q</text>
<text x="377" y="210.4">INV</text>
<text x="394.8" y="210.4">INV</text>
<text x="412.6" y="210.4">INV</text>
<text x="82.4" y="216.8">DFR</text>
<text x="112.9" y="219.3">DFR</text>
<text x="143.4" y="221.9">DFR</text>
<text x="144.8" y="217.9">CLK</text>
<text x="177.9" y="217.9">RESET</text>
<text x="177.9" y="220.5">CLK</text>
<text x="206.9" y="220.6">INV</text>
<text x="224.6" y="220.6">INV</text>
<text x="176.4" y="224.4">DFR</text>
<text x="503.1" y="224.4">1</text>
<text x="30.5" y="228.1">CK24</text>
<text x="30.8" y="230.6">S109</text>
<text x="503.1" y="229.5">2</text>
<text x="454.6" y="235.7">CK24</text>
<text x="477.6" y="235.7">CLK</text>
<text x="477.6" y="238.2">J</text>
<text x="488.7" y="235.7">Q</text>
<text x="488.7" y="238.2">Q</text>
<text x="506.6" y="234.6">2AD</text>
<text x="525.6" y="238.2">ND23</text>
<text x="445.6" y="243.5">INV</text>
<text x="456.2" y="243.3">Y61</text>
<text x="477.6" y="243.3">RESET</text>
<text x="477.6" y="240.8">K</text>
<text x="546.3" y="242.2">1</text>
<text x="579.2" y="245.9">A83</text>
<text x="179.7" y="248.4">FF119</text>
<text x="249" y="248.4">CC104</text>
<text x="476.1" y="247.3">JKFR</text>
<text x="546.3" y="247.3">2</text>
<text x="199.2" y="253.6">INV</text>
<text x="219.6" y="253.6">D1N</text>
<text x="506.6" y="253.6">INV</text>
<text x="524.4" y="253.6">INV</text>
<text x="548" y="252.3">EXR</text>
<text x="71.9" y="263.6">PIN_TS12</text>
<text x="111.9" y="262.5">2</text>
<text x="133.4" y="262.3">Normally high</text>
<text x="526" y="261.1">D200</text>
<text x="546.3" y="260">1</text>
<text x="579.2" y="263.6">C82</text>
<text x="111.9" y="267.6">1</text>
<text x="546.3" y="265.1">2</text>
<text x="115.4" y="272.7">2NR</text>
<text x="221" y="273.8">A0</text>
<text x="261.7" y="273.8">B0</text>
<text x="261.7" y="271.3">A0</text>
<text x="304.9" y="271.3">RR153</text>
<text x="548" y="270.1">EXR</text>
<text x="198.6" y="281.4">Z109</text>
<text x="221" y="276.3">B0</text>
<text x="221" y="281.4">A1</text>
<text x="238.1" y="278.9">PIN_TS6</text>
<text x="261.7" y="278.9">A1</text>
<text x="261.7" y="281.4">B1</text>
<text x="285.6" y="276.5">D1N</text>
<text x="526.3" y="278.9">B110</text>
<text x="546.3" y="277.8">1</text>
<text x="579.2" y="281.4">B127</text>
<text x="137.2" y="286.5">M102</text>
<text x="160.1" y="286.5">B0</text>
<text x="160.1" y="284">A0</text>
<text x="219.6" y="287.9">220</text>
<text x="221" y="284">B1</text>
<text x="260.2" y="285.4">220</text>
<text x="546.3" y="282.9">2</text>
<text x="548" y="287.9">EXR</text>
<text x="134" y="291.6">PIN_TS7</text>
<text x="160.1" y="291.6">A1</text>
<text x="184" y="289.2">D3A</text>
<text x="111.9" y="298.1">2</text>
<text x="158.6" y="298.1">220</text>
<text x="160.1" y="294.1">B1</text>
<text x="221" y="299.2">A0</text>
<text x="97.6" y="304.4">INV</text>
<text x="111.9" y="303.2">1</text>
<text x="133.4" y="305.5">Normally low</text>
<text x="221" y="301.7">B0</text>
<text x="260.2" y="304.4">D2A</text>
<text x="115.4" y="308.2">2NR</text>
<text x="195.1" y="306.8">MM79</text>
<text x="221" y="306.8">A1</text>
<text x="221" y="309.4">B1</text>
<text x="277" y="308.3">1</text>
<text x="309.9" y="311.9">PP207</text>
<text x="360.7" y="311.9">COUNTER6_Q3</text>
<text x="399" y="310.8">1</text>
<text x="219.6" y="313.3">220</text>
<text x="237.7" y="314.4">EE125</text>
<text x="277" y="313.3">2</text>
<text x="373.5" y="314.4">K9</text>
<text x="399" y="313.3">2</text>
<text x="424" y="314.4">CC20</text>
<text x="452.2" y="317">B0</text>
<text x="452.2" y="314.4">A0</text>
<text x="477.6" y="314.4">PIN_NWR0</text>
<text x="260.2" y="319.7">INV</text>
<text x="280.5" y="318.4">2NR</text>
<text x="361.6" y="322.1">OCD_OPAQUE</text>
<text x="399" y="318.4">3</text>
<text x="399" y="321">4</text>
<text x="402.4" y="323.5">4ND</text>
<text x="426.8" y="322.1">V9</text>
<text x="452.2" y="322.1">A1</text>
<text x="277" y="326">1</text>
<text x="309.9" y="329.7">PP202</text>
<text x="423.5" y="324.6">FF119</text>
<text x="450.7" y="328.5">220</text>
<text x="452.2" y="324.6">B1</text>
<text x="236.3" y="332.2">EE125</text>
<text x="277" y="331.1">2</text>
<text x="399" y="333.7">1</text>
<text x="217" y="337.4">D3A</text>
<text x="260.2" y="337.4">INV</text>
<text x="280.5" y="336.2">2NR</text>
<text x="399" y="336.2">2</text>
<text x="399" y="341.3">3</text>
<text x="452.2" y="339.8">B0</text>
<text x="452.2" y="337.3">A0</text>
<text x="477.6" y="337.3">PIN_NWR1</text>
<text x="277" y="343.8">1</text>
<text x="309.9" y="347.5">NN217</text>
<text x="399" y="343.8">4</text>
<text x="402.4" y="346.3">4ND</text>
<text x="452.2" y="344.9">A1</text>
<text x="452.2" y="347.5">B1</text>
<text x="277" y="348.9">2</text>
<text x="280.5" y="353.9">2NR</text>
<text x="450.7" y="351.4">220</text>
<text x="299.8" y="365.2">FD_DIR</text>
<text x="280.5" y="370.4">D1N</text>
<text x="380" y="367.8">F94</text>
<text x="403.9" y="370.3">B0</text>
<text x="403.9" y="367.8">A0</text>
<text x="439.5" y="367.8">D</text>
<text x="450.6" y="367.8">Q</text>
<text x="450.6" y="370.3">Q</text>
<text x="492.8" y="370.3">C207</text>
<text x="282" y="375.4">RR132</text>
<text x="378.9" y="377.9">F126</text>
<text x="379.9" y="375.4">K82</text>
<text x="403.9" y="375.4">A1</text>
<text x="403.9" y="377.9">B1</text>
<text x="419.4" y="372.9">S109</text>
<text x="419.6" y="375.4">L105</text>
<text x="439.5" y="372.9">RESET</text>
<text x="439.5" y="375.4">CLK</text>
<text x="473.6" y="375.5">D1A</text>
<text x="532.2" y="375.2">FILE NAME:</text>
<text x="599" y="374.6">DATE:</text>
<text x="402.4" y="381.9">220</text>
<text x="438" y="379.3">DFR</text>
<text x="480.1" y="380.5">C108</text>
<text x="532.2" y="380.6">DESIGN TITLE:</text>
<text x="599.2" y="384.1">PAGE:</text>
<text x="532.2" y="390.9">BY:</text>
<text x="537.8" y="390.9">Sean Gonsalves</text>
<text x="578" y="391">REV:</text>
</g>
</svg>
